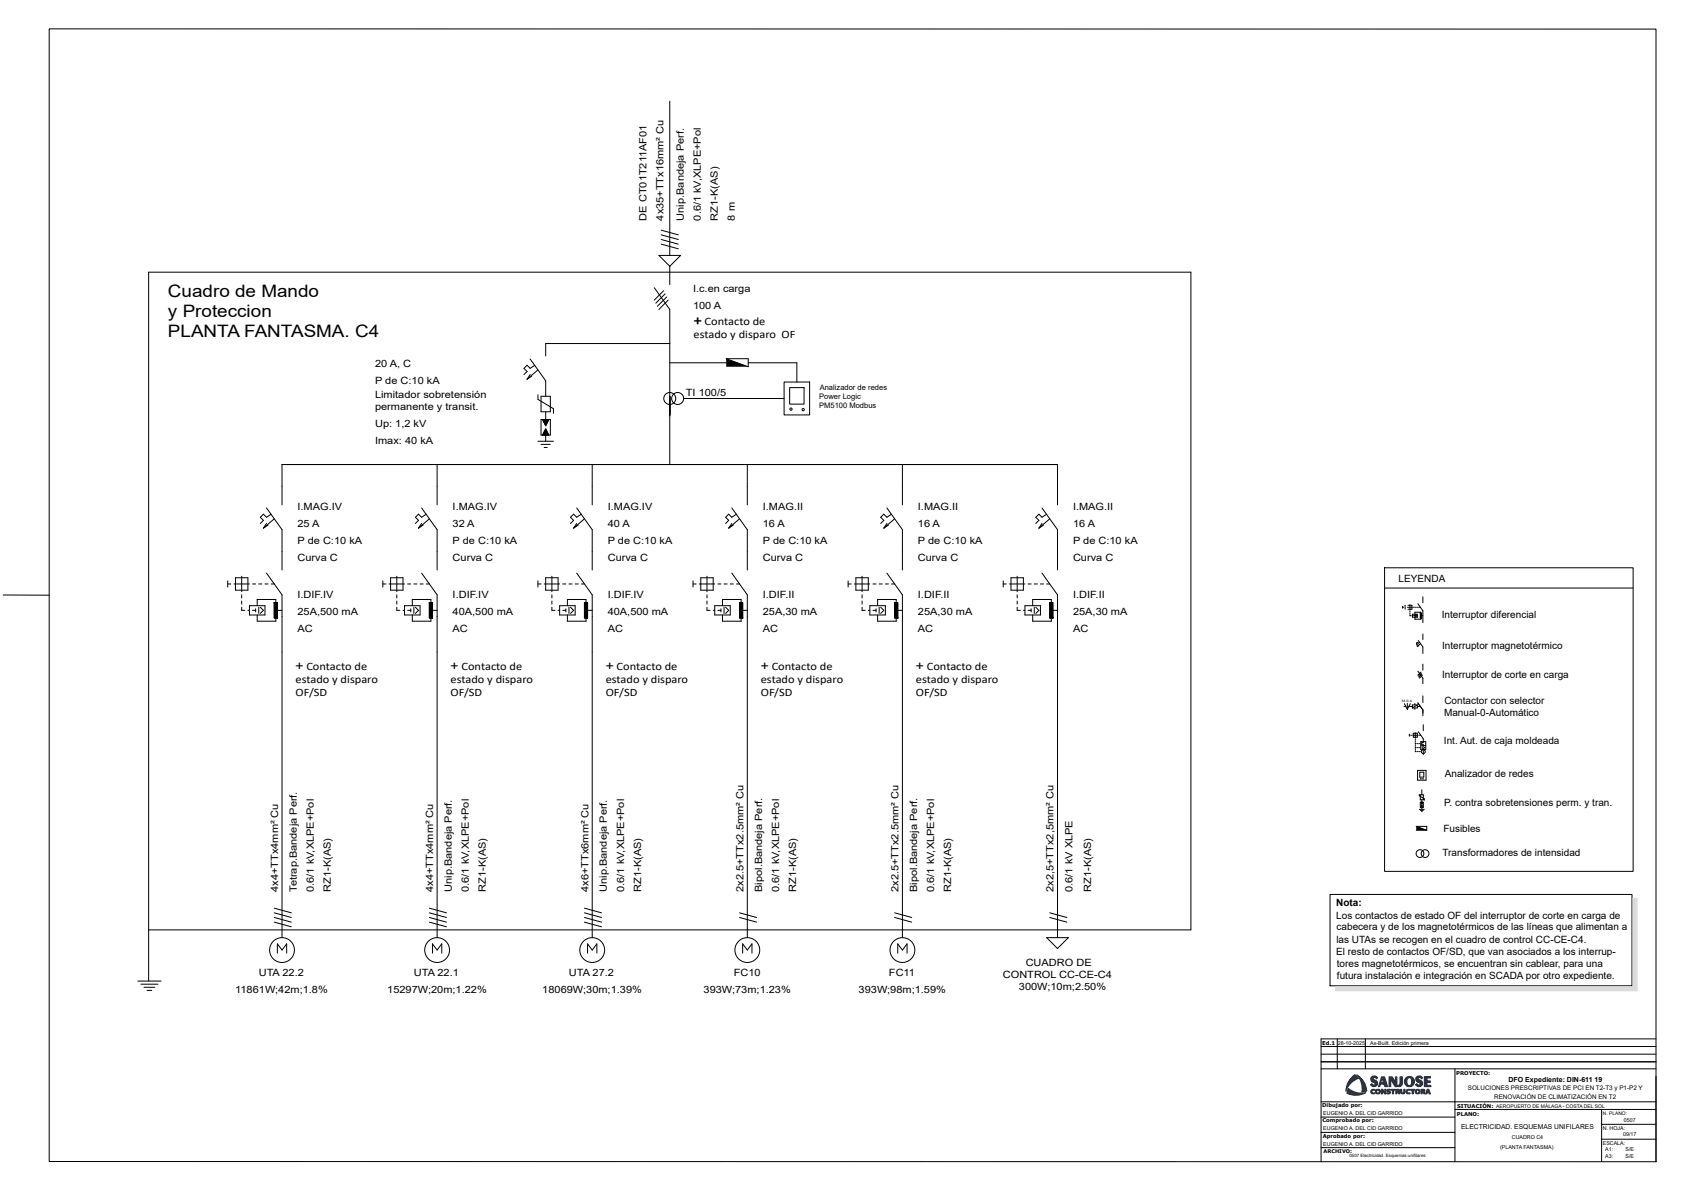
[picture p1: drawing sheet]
<svg xmlns="http://www.w3.org/2000/svg" width="420mm" height="297mm" viewBox="0 0 420 297" stroke-linecap="round" stroke-linejoin="round" font-family="sans-serif">
<!-- layer: LINEAS -->
<g fill="none" stroke="#000" stroke-width=".25">
<path d="M167 25.3v38.4M164.9 59.7l4.3 1.2M164.9 58.6l4.3 1.1M164.9 57.4l4.3 1.2M164.9 60.9l4.3 1.1M167 66.3v4.7M136.1 88.8v-3.1h30.9v30.1M170.5 99.4h25.1M181.1 89.5h5.5v2zM109 115.8v10.1M147.7 115.8v10.1M186.4 115.8v10.1"/>
<path d="M225.1 115.8v10.1M70.3 125.9v-10.1h193.4v10.1M70.3 132.1v10M109 132.1v10M147.7 132.1v10M186.4 132.1v10M225.1 132.1v10M263.7 132.1v10M70.3 148.3v85.5M109 148.3v85.5M147.7 148.3v85.5M186.4 148.3v85.5"/>
<path d="M225.1 148.3v85.5M263.7 148.3v85.5M354.9 148.8v1.5M354.9 152.3v3M354.9 158.1v1.4M354.9 161.3v1.6M354.9 165.6v1.5M354.9 177v1.5M355 180.7v1.5M355 186.9v1.3M68.4 228.8l4.3 1.2M68.4 227.6l4.3 1.2"/>
<path d="M68.4 230l4.3 1.1M68.4 226.5l4.3 1.1M107.1 228.8l4.2 1.2M107.1 227.6l4.2 1.2M107.1 230l4.2 1.1M107.1 226.5l4.2 1.1M145.8 228.8l4.2 1.2M145.8 227.6l4.2 1.2M145.8 230l4.2 1.1M145.8 226.5l4.2 1.1M184.5 228.8l4.2 1.2M184.5 227.6l4.2 1.2"/>
<path d="M223.1 228.8l4.3 1.2M223.1 227.6l4.3 1.2M261 233.8h5.5l-2.8 2.7zM261.8 228.8l4.3 1.2M261.8 227.6l4.3 1.2"/>
<circle cx="167" cy="99.4" r="1.49"/>
<circle cx="169" cy="99.4" r="1.49"/>
</g>
<!-- layer: SIMBOLOS -->
<g fill="none" stroke="#000" stroke-width=".25">
<path d="M163.2 71.7l3.8 5.5v8.5M164.3 63.7h5.5l-2.8 2.7zM165.5 72.5l-2.3 2.3M165.9 73.3l-2.3 2.3M166.3 74.1l-2.4 2.3M166.7 74.8l-2.4 2.4M132.2 93.4l-.7 1.2M132.2 89.5l3.9 5.5v3.8M132.6 93.8l-1.1 .8M133.4 91.1l-1.2 .8-.7-.8-.8 .8 .8 .7-.8 .8M134.2 92.2l-2.7 2.4M134.2 98.4v1.2l3.8 2.3v1.2"/>
<path d="M134.9 98.8h2.4v3.9h-2.4zM134.2 110h3.8M134.9 104.6h2.4v3.9h-2.4zM134.9 110.8h2.4M135.3 104.6h1.6l-.8 1.6zM135.7 111.6h.8M136.1 106.9l.8 1.6h-1.6zM136.1 102.7v1.9M136.1 108.5v1.5M66.5 130.5l-.8 1.2M66.5 126.7l3.8 5.4M66.9 130.9l-1.2 .8"/>
<path d="M67.6 128.2l-1.1 .8-.8-.8-.8 .8 .8 .8-.8 .7M68.4 129.4l-2.7 2.3M105.2 130.5l-.8 1.2M105.2 126.7l3.8 5.4M105.5 130.9l-1.1 .8M106.3 128.2l-1.1 .8-.8-.8-.8 .8 .8 .8-.8 .7M107.1 129.4l-2.7 2.3M143.8 130.5l-.7 1.2M143.8 126.7l3.9 5.4M144.2 130.9l-1.1 .8M145 128.2l-1.2 .8-.7-.8-.8 .8 .8 .8-.8 .7M145.8 129.4l-2.7 2.3"/>
<path d="M182.5 130.5l-.8 1.2M182.5 126.7l3.9 5.4M182.9 130.9l-1.2 .8M183.7 128.2l-1.2 .8-.8-.8-.7 .8 .7 .8-.7 .7M184.5 129.4l-2.8 2.3M221.2 130.5l-.8 1.2M221.2 126.7l3.9 5.4M221.6 130.9l-1.2 .8M222.4 128.2l-1.2 .8-.8-.8-.7 .8 .7 .8-.7 .7M223.1 129.4l-2.7 2.3M259.9 130.5l-.8 1.2M259.9 126.7l3.8 5.4"/>
<path d="M260.3 130.9l-1.2 .8M261 128.2l-1.1 .8-.8-.8-.8 .8 .8 .8-.8 .7M261.8 129.4l-2.7 2.3M56.8 145.6h.8M56.8 144.9v1.5M58.3 145.6h3.9M58.7 144.1h3.1v3.1h-3.1zM60.3 143.7v3.9M60.3 148.3v.8M60.3 149.9v.8M60.3 151.4v.8h.8M61.8 152.2h.4"/>
<path d="M62.2 151h3.9v2.4h-3.9zM63 145.6h.8M63 152.2h.8M63.8 151.8v.8M64.1 153.4v1.5h4.7v-.8M64.5 145.6h.8M64.5 151.4v1.6M64.9 151.4l.8 .8-.8 .8M66.1 145.6h.8M66.5 142.9l3.8 5.4M67.6 145.6h.8M68.4 150.3h.8v3.8z"/>
<path d="M68.4 150.3l.8 3.8h-.8zM68.8 150.3v-.8h-4.7v1.5M69.2 152.2h1.1M95.5 145.6h.8M95.5 144.9v1.5M97 145.6h3.9M97.4 144.1h3.1v3.1h-3.1zM99 151.4v.8h.7M99 143.7v3.9M99 148.3v.8M99 149.9v.8M100.5 152.2h.4"/>
<path d="M100.9 151h3.9v2.4h-3.9zM101.7 145.6h.7M101.7 152.2h.7M102.4 151.8v.8M102.8 153.4v1.5h4.7v-.8M103.2 145.6h.8M103.2 151.4v1.6M103.6 151.4l.8 .8-.8 .8M104.8 145.6h.7M105.2 142.9l3.8 5.4M106.3 145.6h.8M107.1 150.3h.8v3.8z"/>
<path d="M107.1 150.3l.8 3.8h-.8zM107.5 150.3v-.8h-4.7v1.5M107.9 152.2h1.1M134.2 144.9v1.5M134.2 145.6h.7M135.7 145.6h3.9M136.1 144.1h3.1v3.1h-3.1zM137.6 151.4v.8h.8M137.6 143.7v3.9M137.6 148.3v.8M137.6 149.9v.8M139.2 152.2h.4"/>
<path d="M139.6 151h3.8v2.4h-3.8zM140.4 145.6h.7M140.4 152.2h.7M141.1 151.8v.8M141.5 153.4v1.5h4.7v-.8M141.9 145.6h.8M141.9 151.4v1.6M142.3 151.4l.8 .8-.8 .8M143.4 145.6h.8M143.8 142.9l3.9 5.4M145 145.6h.8M145.8 150.3h.7v3.8z"/>
<path d="M145.8 150.3l.7 3.8h-.7zM146.2 150.3v-.8h-4.7v1.5M146.5 152.2h1.2M172.8 145.6h.8M172.8 144.9v1.5M174.4 145.6h3.9M174.8 144.1h3.1v3.1h-3.1zM176.3 151.4v.8h.8M176.3 143.7v3.9M176.3 148.3v.8M176.3 149.9v.8M177.9 152.2h.4"/>
<path d="M178.3 151h3.8v2.4h-3.8zM179 145.6h.8M179 152.2h.8M179.8 151.8v.8M180.2 153.4v1.5h4.6v-.8M180.6 145.6h.8M180.6 151.4v1.6M181 151.4l.7 .8-.7 .8M182.1 145.6h.8M182.5 142.9l3.9 5.4M183.7 145.6h.8M184.5 150.3h.7v3.8z"/>
<path d="M184.5 150.3l.7 3.8h-.7zM184.8 150.3v-.8h-4.6v1.5M185.2 152.2h1.2M211.5 145.6h.8M211.5 144.9v1.5M213.1 145.6h3.8M213.5 144.1h3.1v3.1h-3.1zM215 151.4v.8h.8M215 143.7v3.9M215 148.3v.8M215 149.9v.8M216.6 152.2h.3"/>
<path d="M216.9 151h3.9v2.4h-3.9zM217.7 145.6h.8M217.7 152.2h.8M218.5 151.8v.8M218.9 153.4v1.5h4.6v-.8M219.3 145.6h.7M219.3 151.4v1.6M219.7 151.4l.7 .8-.7 .8M220.8 145.6h.8M221.2 142.9l3.9 5.4M222.4 145.6h.7M223.1 150.3h.8v3.8z"/>
<path d="M223.1 150.3l.8 3.8h-.8zM223.5 150.3v-.8h-4.6v1.5M223.9 152.2h1.2M250.2 145.6h.8M250.2 144.9v1.5M251.8 145.6h3.8M252.1 144.1h3.1v3.1h-3.1zM253.7 151.4v.8h.8M253.7 143.7v3.9M253.7 148.3v.8M253.7 149.9v.8M255.2 152.2h.4"/>
<path d="M255.6 151h3.9v2.4h-3.9zM256.4 145.6h.8M256.4 152.2h.8M257.2 151.8v.8M257.6 153.4v1.5h4.6v-.8M257.9 145.6h.8M257.9 151.4v1.6M258.3 151.4l.8 .8-.8 .8M259.5 145.6h.8M259.9 142.9l3.8 5.4M261 145.6h.8M261.8 150.3h.8v3.8z"/>
<path d="M261.8 150.3l.8 3.8h-.8zM262.2 150.3v-.8h-4.6v1.5M262.6 152.2h1.1M349.8 151.4h.3M349.8 151.2v.5M350.4 150.9v1M351 151.4h1.3M351.2 150.9h.9v1h-.9M351.6 150.8v1.3M351.6 152.3v.3M351.6 152.8v.2M351.6 153.3v.2h.3"/>
<path d="M352.1 153.5h.2M352.3 153.2h1.2v.7h-1.2zM352.5 151.4h.3M352.5 153.5h.3M352.8 153.4v.3M352.9 153.9v.5h1.5v-.2M353 151.4h.3M353 153.3v.5M353.1 153.3l.3 .2-.3 .3M353.5 151.4h.3M353.6 150.6l1.3 1.7M353.7 159.7l1.2 1.6"/>
<path d="M354 151.4h.3M354.3 152.9h.2v1.3zM354.3 152.9l.2 1.3h-.2zM354.4 152.9v-.2h-1.5v.5M354.5 153.5h.4M352.9 175.4v.4M352.9 176.5v.4M353.5 175.8v.7h-1.3M353.5 175.8h-1.3v.7M353.5 175.8l-1.3 .7M353.5 176.2h.7M353.6 167.4l1.3 1.7v1.4"/>
<path d="M353.6 175.3l1.3 1.7M353.7 160.9l-.2 .3M353.8 161l-.3 .2M354.1 160.2l-.4 .2-.2-.2-.2 .2 .2 .2-.2 .3M354.3 160.5l-.8 .7M354.4 167.6l-.8 .8M354.5 167.9l-.8 .7M354.6 168.1l-.7 .8M354.7 168.4l-.7 .7M351.5 183.3h.1M351.5 183.1v.5M351.9 183.3h.2"/>
<path d="M352.4 183.3h1.2M352.5 182.8h1v1h-1zM353 182.7v1.3M353 184.2v.3M353 184.7v.3M353 185.2v.2h.2M353 185.7v.2M353 186.2v.2h.2M353 186.7v.2M353 187.2v.2h.2M353.5 186.4h.2M353.5 185.4h.2"/>
<path d="M353.5 187.4h.2M353.7 182.5l1.3 1.7v1h-.4v.5h.4v.2M353.9 183.3h.4M354 186.4h.2M354 185.4h.2M354 187.4h.2M354 198.1v.3l1.2 .8v.4M354.2 198.2h.8v1.2h-.8zM354.3 185h1.3v1.9h-1.3zM354.3 185.9h1.3M354.6 196.9v1.3M354.6 199.4v.7"/>
<path d="M354.7 186.2v.5M355 186.2l.3 .2-.3 .3M354 201.8h1.2M354.2 200.1h.8v1.2h-.8zM354.2 202.1h.8M354.4 200.1h.5l-.3 .5zM354.5 202.3h.2M354.6 200.8l.3 .5h-.5zM354.6 201.3v.5M69.2 237.7v-2.3l1.1 1.5 1.2-1.5v2.3M107.9 237.7v-2.3l1.1 1.5 1.2-1.5v2.3M146.5 237.7v-2.3l1.2 1.5 1.2-1.5v2.3"/>
<path d="M185.2 237.7v-2.3l1.2 1.5 1.1-1.5v2.3M223.9 237.7v-2.3l1.2 1.5 1.1-1.5v2.3"/>
<circle cx="355" cy="187.4" r=".5"/>
<circle cx="70.3" cy="236.9" r="3.1"/>
<circle cx="109" cy="236.9" r="3.1"/>
<circle cx="147.7" cy="236.9" r="3.1"/>
<circle cx="186.4" cy="236.9" r="3.1"/>
<circle cx="225.1" cy="236.9" r="3.1"/>
</g>
<g fill="#000">
<path d="M135.3 104.6h1.6l-.8 1.6zM136.1 106.9l.8 1.6h-1.6zM68.4 150.3h.8v3.8zM68.4 150.3l.8 3.8h-.8zM107.1 150.3h.8v3.8zM107.1 150.3l.8 3.8h-.8zM145.8 150.3h.7v3.8zM145.8 150.3l.7 3.8h-.7zM184.5 150.3h.7v3.8zM184.5 150.3l.7 3.8h-.7zM223.1 150.3h.8v3.8zM223.1 150.3l.8 3.8h-.8z"/>
<path d="M261.8 150.3h.8v3.8zM261.8 150.3l.8 3.8h-.8zM354.3 152.9h.2v1.3zM354.3 152.9l.2 1.3h-.2zM354.4 200.1h.5l-.3 .5zM354.6 200.8l.3 .5h-.5z"/>
</g>
<!-- layer: 0 -->
<g fill="none" stroke="#000" stroke-width=".25">
<path d="M167 90.5h16.9M186.6 90.5h12.1v4.8M195.6 95.3h6.3v8.2h-6.3zM196.9 96.7h3.6v4.1h-3.6zM350.2 176.2h.4M350.3 175.5l.7 1.4M351 175.4v1.5M351.4 176.2h.8M351.7 175.5l-.7 1.4M354.9 173.5v1.7"/>
<circle cx="197.3" cy="102" r=".28"/>
<circle cx="200.3" cy="102.1" r=".28"/>
</g>
<!-- layer: RECUADRO -->
<path d="M37.1 231.9h259.9v-164h-259.9v176.8M34.4 244.7h5.8M35.1 245.4h4.3M35.9 246.2h2.7M36.7 247h1.1" fill="none" stroke="#000" stroke-width=".25"/>
<!-- layer: LINEAS -->
<path d="M181.1 89.5l5.5 2h-5.5z" fill="#000"/>
<!-- layer: RF-IE-DIBUJO SIMBOLOS -->
<g fill="none" stroke="#000" stroke-width=".25">
<path d="M353.6 192.1h2.1v2.5h-2.1zM354.1 192.6h1v1.2h-1z"/>
<circle cx="354.4" cy="194.2" r=".08"/>
<circle cx="354.9" cy="194.2" r=".08"/>
</g>
<!-- layer: RF-IE-TEXTO -->
<path d="M345.3 141.6h62v75.7h-62zM345.3 146.6h62" fill="none" stroke="#000" stroke-width=".25"/>
<!-- layer: Cajetin -->
<g fill="none" stroke="#000" stroke-width=".25">
<path d="M12.3 7.2l400.7 .1v282.4l-400.7-.1zM333.5 259.1v7.4M340.5 259.1v7.4M413 259.1h-83.5v30.6M329.5 274.8h83.5M329.5 264.8h83.5M329.5 262.9h83.5M329.5 278.6h33.4M329.5 266.5h83.5M362.9 276.7h50.1M362.9 266.5v23.2M399.5 276.7v13"/>
<path d="M413 268.4v21.3M329.5 286.2h33.4M399.5 280.4h13.5M399.5 284.1h13.5"/>
</g>
<path d="M337.2 268.6a5 5 0 0 0-1.5 3.5 5.2 5.2 0 0 1 3.1-3.2l-.2-.3a.72 .72 0 0 0-.7-.5 .72 .72 0 0 0-.7 .5zM338.4 268.1a5.2 5.2 0 0 1 1.3 4.2h.4a.72 .72 0 0 0 .8-.3 .72 .72 0 0 0-.2-.9 5 5 0 0 0-2.3-3zM336.3 271.4l-.2 .4a.72 .72 0 0 0-.1 .9 .72 .72 0 0 0 .8 .3 5 5 0 0 0 3.8-.5 5.2 5.2 0 0 1-4.3-1.1z" fill-rule="evenodd" fill="#082f6d"/>
<path d="M336.3 271.4l1.7 1 1.3 .2 1.3-.1a5 5 0 0 1-4.6 .1zM337.4 268.4l.5-.4 .9 .9-1.2 .6-.9 .9-1 1.7a5 5 0 0 1 1.7-3.7zM338.4 268.1a5 5 0 0 1 2.5 3.9l-1.2 .3-.1-1.9-.4-1.2z" fill="none" stroke="#082f6d" stroke-width=".25"/>
<path d="M342.1 268.5a1.01 1.01 0 0 1 1.5 .3l-.3 .2a.38 .38 0 0 0-.5-.4 .38 .38 0 0 0-.2 .6 1.06 1.06 0 0 1 1 1.2 .98 .98 0 0 1-.9 .6 .98 .98 0 0 1-.9-.5l.3-.3a.4 .4 0 0 0 .5 .4 .4 .4 0 0 0 .3-.4 1.28 1.28 0 0 1-1-1.2z" fill-rule="evenodd" fill="#082f6d"/>
<path d="M342.2 268.5l.8-.2 .6 .5-.3 .2-.3-.3h-.4a.51 .51 0 0 0 0 .6 .51 .51 0 0 0 .6 .2 .89 .89 0 0 1 0 1.4 .89 .89 0 0 1-1.4-.4l.3-.3 .3 .3 .4 .1a.47 .47 0 0 0 0-.6 .47 .47 0 0 0-.5-.2l-.4-.7z" fill="none" stroke="#082f6d" stroke-width=".25"/>
<path d="M344.6 269.1l.4 .8h-.6zM344.6 268.5l-.8 2.5h.3l.2-.7h.9l.2 .7h.7l-.8-2.5z" fill-rule="evenodd" fill="#082f6d"/>
<path d="M344.6 268.5h.7l.8 2.5h-.7l-.2-.7h-.9l-.2 .7h-.3zM344.6 269.1l.4 .8h-.6z" fill="none" stroke="#082f6d" stroke-width=".25"/>
<path d="M346.4 268.5h.8l.9 1.3-.1-1.3h.4v2.5h-.4l-1.2-1.8 .1 1.8h-.5z" fill-rule="evenodd" fill="#082f6d"/>
<path d="M346.4 268.5h.8l.9 1.3-.1-1.3h.4v2.5h-.4l-1.2-1.8 .1 1.8h-.5z" fill="none" stroke="#082f6d" stroke-width=".25"/>
<path d="M353.3 268.5a1.01 1.01 0 0 1 1.5 .3l-.3 .2a.38 .38 0 0 0-.4-.4 .38 .38 0 0 0-.3 .6 1.06 1.06 0 0 1 1 1.2 .98 .98 0 0 1-.9 .6 .98 .98 0 0 1-.9-.5l.4-.3a.4 .4 0 0 0 .4 .4 .4 .4 0 0 0 .4-.4 1.28 1.28 0 0 1-1.1-1.2z" fill-rule="evenodd" fill="#082f6d"/>
<path d="M353.4 268.5l.8-.2 .6 .5-.3 .2-.3-.3h-.4a.51 .51 0 0 0 .1 .6 .51 .51 0 0 0 .5 .2 .89 .89 0 0 1 0 1.4 .89 .89 0 0 1-1.4-.4l.4-.3 .3 .3 .3 .1a.47 .47 0 0 0 .1-.6 .47 .47 0 0 0-.6-.2l-.4-.7z" fill="none" stroke="#082f6d" stroke-width=".25"/>
<path d="M355.2 268.5h1.6v.3h-.9v.7h.8v.4h-.8v.7h1v.4h-1.7z" fill-rule="evenodd" fill="#082f6d"/>
<path d="M355.2 268.5h1.6v.3h-.9v.7h.8v.4h-.8v.7h1v.4h-1.7z" fill="none" stroke="#082f6d" stroke-width=".25"/>
<path d="M350.2 269.7a1.3 1.3 0 0 1 2.6 0 1.3 1.3 0 0 1-2.6 0zM351.2 268.8a1.09 1.09 0 0 0 .5 1.9 1.18 1.18 0 0 0-.3-2z" fill-rule="evenodd" fill="#082f6d"/>
<g fill="none" stroke="#082f6d" stroke-width=".25">
<path d="M351.2 268.8h.1a1 1 0 0 1 .6 1.6 .58 .58 0 0 1-.7 .3 .58 .58 0 0 1-.3-.7v-.6z"/>
<circle cx="351.5" cy="269.7" r="1.27"/>
</g>
<path d="M352.9 272.2a.65 .65 0 0 0 1.3 0 .65 .65 0 0 0-1.3 0zM353.2 272.2a.4 .4 0 0 0 .8 0 .4 .4 0 0 0-.8 0zM351.8 271.6v.3h.4v.9h.3v-.9h.4v-.3zM350.8 271.8l.6-.2 .3 .1-.1 .2a.43 .43 0 0 0-.5 0 .43 .43 0 0 0 0 .6 .43 .43 0 0 0 .5 0l.1 .2a.64 .64 0 0 1-.8 0 .64 .64 0 0 1-.1-.9zM349.3 271.6h.3v.8l.3 .2 .2-.2v-.8h.3v.7a.57 .57 0 0 1-.5 .5 .57 .57 0 0 1-.6-.5zM346.9 271.6v.3h.4v.9h.3v-.9h.4v-.3zM345.9 271.8v.3l.6 .3-.6 .1a.37 .37 0 0 0 .3 .3 .37 .37 0 0 0 .4-.1 .41 .41 0 0 0 .1-.5 .41 .41 0 0 0-.5-.2v-.1h.5v-.2zM343 272.2a.65 .65 0 0 0 1.3 0 .65 .65 0 0 0-1.3 0zM343.3 272.2a.4 .4 0 0 0 .8 0 .4 .4 0 0 0-.8 0zM342 271.8l.6-.2 .3 .1v.2a.43 .43 0 0 0-.6 0 .43 .43 0 0 0 0 .6 .43 .43 0 0 0 .6 0v.2a.64 .64 0 0 1-.8 0 .64 .64 0 0 1-.1-.9zM354.7 271.8l.1 .4a.22 .22 0 0 0 .3-.1 .22 .22 0 0 0-.1-.3 .22 .22 0 0 0-.3 0zM354.4 271.7v1.1h.3l.1-.5 .3 .5h.3l-.3-.6 .3-.1-.1-.3zM348.4 271.8l.1 .4a.22 .22 0 0 0 .3-.1 .22 .22 0 0 0-.1-.3 .22 .22 0 0 0-.3 0zM348.1 271.7v1.1h.3l.1-.5 .3 .5h.3l-.3-.6 .3-.1-.1-.3zM344.5 271.6h.4l.5 .8v-.8h.2v1.2h-.3l-.5-.9v.9h-.3z" fill-rule="evenodd" fill="#082f6d"/>
<g fill="none" stroke="#082f6d" stroke-width=".25">
<path d="M342 271.9l.7-.3 .2 .1v.2a.42 .42 0 0 0-.6 0 .42 .42 0 0 0 0 .6 .42 .42 0 0 0 .6 0v.2h-.7a.53 .53 0 0 1-.2-.8zM344.5 271.6h.4l.5 .8v-.8h.2v1.2h-.3l-.5-.9v.9h-.3zM345.9 271.8l.8-.1v.2l-.4-.1-.1 .2a.43 .43 0 0 1 .5 .5 .43 .43 0 0 1-.6 .3l-.2-.1v-.2l.6-.1-.6-.3zM346.9 271.6h1.1v.3h-.4v.9h-.3v-.9h-.4zM348.1 271.7a.62 .62 0 0 1 1 .3l-.3 .2 .3 .6h-.3l-.3-.5-.1 .5h-.3zM348.4 271.8l.4 .1v.2l-.4 .1zM349.3 271.6h.3v.8l.3 .2 .2-.2v-.8h.3v.7a.57 .57 0 0 1-.5 .5 .57 .57 0 0 1-.6-.5zM350.7 271.9l.8-.3 .2 .1-.1 .2a.42 .42 0 0 0-.5 0 .42 .42 0 0 0 0 .6 .42 .42 0 0 0 .5 0l.1 .2h-.7a.53 .53 0 0 1-.3-.8zM351.8 271.6h1.1v.3h-.4v.9h-.3v-.9h-.4zM354.4 271.7a.62 .62 0 0 1 1 .3l-.3 .2 .3 .6h-.3l-.3-.5-.1 .5h-.3zM354.7 271.8l.4 .1v.2l-.4 .1z"/>
<circle cx="343.6" cy="272.2" r=".61"/>
<circle cx="343.7" cy="272.2" r=".37"/>
<circle cx="353.5" cy="272.2" r=".61"/>
<circle cx="353.6" cy="272.2" r=".37"/>
</g>
<path d="M356 271.6l-.5 1.2h.4l.1-.3h.4l.1 .3h.3l-.5-1.2zM356.2 271.8l.1 .5h-.3z" fill-rule="evenodd" fill="#082f6d"/>
<path d="M356 271.6h.3l.5 1.2h-.3l-.1-.3h-.4l-.1 .3h-.4zM356.2 271.8l.1 .5h-.3z" fill="none" stroke="#082f6d" stroke-width=".25"/>
<path d="M349.2 268.5h.6v1.7a.85 .85 0 0 1-1.2 .7v-.3h.4l.2-.3z" fill-rule="evenodd" fill="#082f6d"/>
<path d="M349.2 268.5h.6v1.7l-.4 .7-.6 .1-.2-.1v-.3l.4-.1 .2-.3z" fill="none" stroke="#082f6d" stroke-width=".25"/>
<!-- layer: 0 -->
<path d="M.8 148.4h11.5" fill="none" stroke="#000" stroke-width=".25"/>
<!-- layer: Cajetin -->
<path d="M329.5 261h83.5M329.5 282.4h33.4" fill="none" stroke="#000" stroke-width=".25"/>
<!-- layer: LINEAS -->
<path d="M353.2 206.1l2.6 .9h-2.6z" fill="#000"/>
<path d="M353.2 207h2.6M353.2 206.1h2.6v.9z" fill="none" stroke="#000" stroke-width=".25"/>
<!-- layer: TEXTO -->
<path d="M331.7 223h75.3v22.8h-75.3z" fill="none" stroke="#000" stroke-width=".25"/>
<path d="M407.3 224h1v23.1l-1-1z" fill="none" stroke="#dbdbdb" stroke-width=".25"/>
<path d="M407.3 224h1v23.1l-1-1z" fill="#dbdbdb"/>
<path d="M333.1 246.1h74.2l1 1h-75.2z" fill="none" stroke="#dbdbdb" stroke-width=".25"/>
<path d="M333.1 246.1h74.2l1 1h-75.2z" fill="#dbdbdb"/>
<!-- layer: LINEAS -->
<g fill="none" stroke="#000" stroke-width=".25">
<circle cx="354.1" cy="212.9" r=".97"/>
<circle cx="355.4" cy="212.9" r=".97"/>
</g>
<g font-size="4.3">
<text x="41.9" y="74">Cuadro de Mando</text>
<text x="41.9" y="79">y Proteccion</text>
<text x="41.9" y="84">PLANTA FANTASMA. C4</text>
</g>
<g font-size="3.7">
<text x="173" y="81">+</text>
<text x="73.7" y="167.2">+</text>
<text x="112.4" y="167.2">+</text>
<text x="151.1" y="167.2">+</text>
<text x="189.8" y="167.2">+</text>
<text x="228.4" y="167.2">+</text>
</g>
<g font-size="2.8">
<text x="175.7" y="81">Contacto de</text>
<text x="173" y="84.3">estado y disparo OF</text>
<text x="76.4" y="167.2">Contacto de</text>
<text x="115.1" y="167.2">Contacto de</text>
<text x="153.8" y="167.2">Contacto de</text>
<text x="192.5" y="167.2">Contacto de</text>
<text x="231.1" y="167.2">Contacto de</text>
<text x="73.7" y="173.7">OF/SD</text>
<text x="73.7" y="170.4">estado y disparo</text>
<text x="112.4" y="173.7">OF/SD</text>
<text x="112.4" y="170.4">estado y disparo</text>
<text x="151.1" y="173.7">OF/SD</text>
<text x="151.1" y="170.4">estado y disparo</text>
<text x="189.7" y="173.7">OF/SD</text>
<text x="189.8" y="170.4">estado y disparo</text>
<text x="228.4" y="173.7">OF/SD</text>
<text x="228.4" y="170.4">estado y disparo</text>
</g>
<g font-size="2.5">
<text x="161.2" y="55" transform="rotate(-90 161.2 55)">DE CT01T211AF01</text>
<text x="165.5" y="55" transform="rotate(-90 165.5 55)">4x35+TTx16mm² Cu</text>
<text x="170.5" y="55" transform="rotate(-90 170.5 55)">Unip.Bandeja Perf.</text>
<text x="174.8" y="55" transform="rotate(-90 174.8 55)">0.6/1 kV,XLPE+Pol</text>
<text x="179" y="55" transform="rotate(-90 179 55)">RZ1-K(AS)</text>
<text x="183.3" y="55" transform="rotate(-90 183.3 55)">8 m</text>
<text x="172.8" y="72.9">I.c.en carga</text>
<text x="172.8" y="77.2">100 A</text>
<text x="93.5" y="91.5">20 A, C</text>
<text x="93.5" y="95.7">P de C:10 kA</text>
<text x="93.5" y="99.3">Limitador sobretensión</text>
<text x="171.1" y="98.7">TI 100/5</text>
<text x="93.5" y="102.3">permanente y transit.</text>
<text x="93.5" y="106.6">Up: 1,2 kV</text>
<text x="93.5" y="110.8">Imax: 40 kA</text>
<text x="74.2" y="127.1">I.MAG.IV</text>
<text x="74.2" y="131.3">25 A</text>
<text x="112.9" y="127.1">I.MAG.IV</text>
<text x="112.9" y="131.3">32 A</text>
<text x="151.6" y="127.1">I.MAG.IV</text>
<text x="151.6" y="131.3">40 A</text>
<text x="190.3" y="127.1">I.MAG.II</text>
<text x="190.3" y="131.3">16 A</text>
<text x="228.9" y="127.1">I.MAG.II</text>
<text x="228.9" y="131.3">16 A</text>
<text x="267.6" y="127.1">I.MAG.II</text>
<text x="267.6" y="131.3">16 A</text>
<text x="74.2" y="135.6">P de C:10 kA</text>
<text x="112.9" y="135.6">P de C:10 kA</text>
<text x="151.6" y="135.6">P de C:10 kA</text>
<text x="190.3" y="135.6">P de C:10 kA</text>
<text x="228.9" y="135.6">P de C:10 kA</text>
<text x="267.6" y="135.6">P de C:10 kA</text>
<text x="74.2" y="139.8">Curva C</text>
<text x="112.9" y="139.8">Curva C</text>
<text x="151.6" y="139.8">Curva C</text>
<text x="190.3" y="139.8">Curva C</text>
<text x="228.9" y="139.8">Curva C</text>
<text x="267.6" y="139.8">Curva C</text>
<text x="74.2" y="149.1">I.DIF.IV</text>
<text x="112.9" y="149.1">I.DIF.IV</text>
<text x="151.6" y="149.1">I.DIF.IV</text>
<text x="190.3" y="149.1">I.DIF.II</text>
<text x="228.9" y="149.1">I.DIF.II</text>
<text x="267.6" y="149.1">I.DIF.II</text>
<text x="348.8" y="145.1">LEYENDA</text>
<text x="74.2" y="153.4">25A,500 mA</text>
<text x="112.9" y="153.4">40A,500 mA</text>
<text x="151.6" y="153.4">40A,500 mA</text>
<text x="190.3" y="153.4">25A,30 mA</text>
<text x="228.9" y="153.4">25A,30 mA</text>
<text x="267.6" y="153.4">25A,30 mA</text>
<text x="359.6" y="154.2">Interruptor diferencial</text>
<text x="74.2" y="157.6">AC</text>
<text x="112.9" y="157.6">AC</text>
<text x="151.6" y="157.6">AC</text>
<text x="190.3" y="157.6">AC</text>
<text x="228.9" y="157.6">AC</text>
<text x="267.6" y="157.6">AC</text>
<text x="359.7" y="161.9">Interruptor magnetotérmico</text>
<text x="359.7" y="169.1">Interruptor de corte en carga</text>
<text x="360.2" y="178.6">Manual-0-Automático</text>
<text x="360.2" y="175.6">Contactor con selector</text>
<text x="360.1" y="185.5">Int. Aut. de caja moldeada</text>
<text x="360.4" y="193.9">Analizador de redes</text>
<text x="360.2" y="201">P. contra sobretensiones perm. y tran.</text>
<text x="360" y="207.4">Fusibles</text>
<text x="359.8" y="213.5">Transformadores de intensidad</text>
<text x="69.4" y="222.4" transform="rotate(-90 69.4 222.4)">4x4+TTx4mm² Cu</text>
<text x="74" y="222.4" transform="rotate(-90 74 222.4)">Tetrap.Bandeja Perf.</text>
<text x="78.3" y="222.4" transform="rotate(-90 78.3 222.4)">0.6/1 kV,XLPE+Pol</text>
<text x="82.5" y="222.4" transform="rotate(-90 82.5 222.4)">RZ1-K(AS)</text>
<text x="108.1" y="222.4" transform="rotate(-90 108.1 222.4)">4x4+TTx4mm² Cu</text>
<text x="112.7" y="222.4" transform="rotate(-90 112.7 222.4)">Unip.Bandeja Perf.</text>
<text x="116.9" y="222.4" transform="rotate(-90 116.9 222.4)">0.6/1 kV,XLPE+Pol</text>
<text x="121.2" y="222.4" transform="rotate(-90 121.2 222.4)">RZ1-K(AS)</text>
<text x="146.7" y="222.4" transform="rotate(-90 146.7 222.4)">4x6+TTx6mm² Cu</text>
<text x="151.4" y="222.4" transform="rotate(-90 151.4 222.4)">Unip.Bandeja Perf.</text>
<text x="155.6" y="222.4" transform="rotate(-90 155.6 222.4)">0.6/1 kV,XLPE+Pol</text>
<text x="159.9" y="222.4" transform="rotate(-90 159.9 222.4)">RZ1-K(AS)</text>
<text x="185.4" y="222.4" transform="rotate(-90 185.4 222.4)">2x2.5+TTx2.5mm² Cu</text>
<text x="190.1" y="222.4" transform="rotate(-90 190.1 222.4)">Bipol.Bandeja Perf.</text>
<text x="194.3" y="222.4" transform="rotate(-90 194.3 222.4)">0.6/1 kV,XLPE+Pol</text>
<text x="198.6" y="222.4" transform="rotate(-90 198.6 222.4)">RZ1-K(AS)</text>
<text x="224.1" y="222.4" transform="rotate(-90 224.1 222.4)">2x2.5+TTx2.5mm² Cu</text>
<text x="228.7" y="222.4" transform="rotate(-90 228.7 222.4)">Bipol.Bandeja Perf.</text>
<text x="233" y="222.4" transform="rotate(-90 233 222.4)">0.6/1 kV,XLPE+Pol</text>
<text x="237.3" y="222.4" transform="rotate(-90 237.3 222.4)">RZ1-K(AS)</text>
<text x="262.8" y="222.4" transform="rotate(-90 262.8 222.4)">2x2,5+TTx2,5mm² Cu</text>
<text x="267.5" y="222.4" transform="rotate(-90 267.5 222.4)">0.6/1 kV XLPE</text>
<text x="272.1" y="222.4" transform="rotate(-90 272.1 222.4)">RZ1-K(AS)</text>
<text x="333.3" y="226">Nota:</text>
<text x="333.3" y="229">Los contactos de estado OF del interruptor de corte en carga de</text>
<text x="333.4" y="232">cabecera y de los magnetotérmicos de las líneas que alimentan a</text>
<text x="333.3" y="238">El resto de contactos OF/SD, que van asociados a los interrup-</text>
<text x="333.3" y="235">las UTAs se recogen en el cuadro de control CC-CE-C4.</text>
<text x="64.5" y="243.5">UTA 22.2</text>
<text x="103.2" y="243.5">UTA 22.1</text>
<text x="141.9" y="243.5">UTA 27.2</text>
<text x="183" y="243.5">FC10</text>
<text x="221.7" y="243.5">FC11</text>
<text x="250.1" y="243.9">CONTROL CC-CE-C4</text>
<text x="255.8" y="240.9">CUADRO DE</text>
<text x="333.4" y="241">tores magnetotérmicos, se encuentran sin cablear, para una</text>
<text x="333.4" y="244">futura instalación e integración en SCADA por otro expediente.</text>
<text x="58.7" y="247.7">11861W;42m;1.8%</text>
<text x="96.6" y="247.7">15297W;20m;1.22%</text>
<text x="135.3" y="247.7">18069W;30m;1.39%</text>
<text x="175.5" y="247.7">393W;73m;1.23%</text>
<text x="214.2" y="247.7">393W;98m;1.59%</text>
<text x="254.1" y="246.9">300W;10m;2.50%</text>
</g>
<g font-size="1.9">
<text x="204.3" y="99.4">Power Logic</text>
<text x="204.3" y="101.7">PM5100 Modbus</text>
<text x="204.4" y="97.2">Analizador de redes</text>
</g>
<g font-size="1.7">
<text x="376.2" y="269.9">DFO Expediente: DIN-611 19</text>
<text x="364.4" y="281.5">ELECTRICIDAD. ESQUEMAS UNIFILARES</text>
</g>
<g font-size="1.6">
<text x="366.1" y="271.8">SOLUCIONES PRESCRIPTIVAS DE PCI EN T2-T3 y P1-P2 Y</text>
<text x="372.7" y="274">RENOVACIÓN DE CLIMATIZACIÓN EN T2</text>
</g>
<g font-size="1.3">
<text x="329.8" y="260.6">Ed.1</text>
<text x="333.6" y="260.6">28-10-2025</text>
<text x="341.8" y="260.6">As-Built. Edición primera</text>
<text x="363.2" y="268">PROYECTO:</text>
<text x="329.8" y="276.1">Dibujado por:</text>
<text x="329.8" y="279.9">Comprobado por:</text>
<text x="330" y="278">EUGENIO A. DEL CID GARRIDO</text>
<text x="330" y="281.8">EUGENIO A. DEL CID GARRIDO</text>
<text x="363.3" y="278.2">PLANO:</text>
<text x="363.4" y="276.2">SITUACIÓN: AEROPUERTO DE MÁLAGA - COSTA DEL SOL</text>
<text x="399.8" y="281.8">N. HOJA:</text>
<text x="405" y="279.7">0507</text>
<text x="329.9" y="283.7">Aprobado por:</text>
<text x="330" y="285.7">EUGENIO A. DEL CID GARRIDO</text>
<text x="330.1" y="287.5">ARCHIVO:</text>
<text x="374.1" y="286.6">(PLANTA FANTASMA)</text>
<text x="377.1" y="284.1">CUADRO C4</text>
<text x="399.7" y="285.5">ESCALA:</text>
<text x="400.4" y="287.1">A1:</text>
<text x="404.8" y="283.4">09/17</text>
<text x="405.4" y="287.1">S/E</text>
<text x="400.4" y="288.9">A3:</text>
<text x="405.4" y="288.9">S/E</text>
</g>
<text font-size="1.2" x="399.8" y="278.1">N. PLANO:</text>
<text font-size="1.1" x="336.6" y="288.4">0507 Electricidad. Esquemas unifilares</text>
<text font-size=".9" x="349.6" y="175.1">M‐0‐A</text>
</svg>
